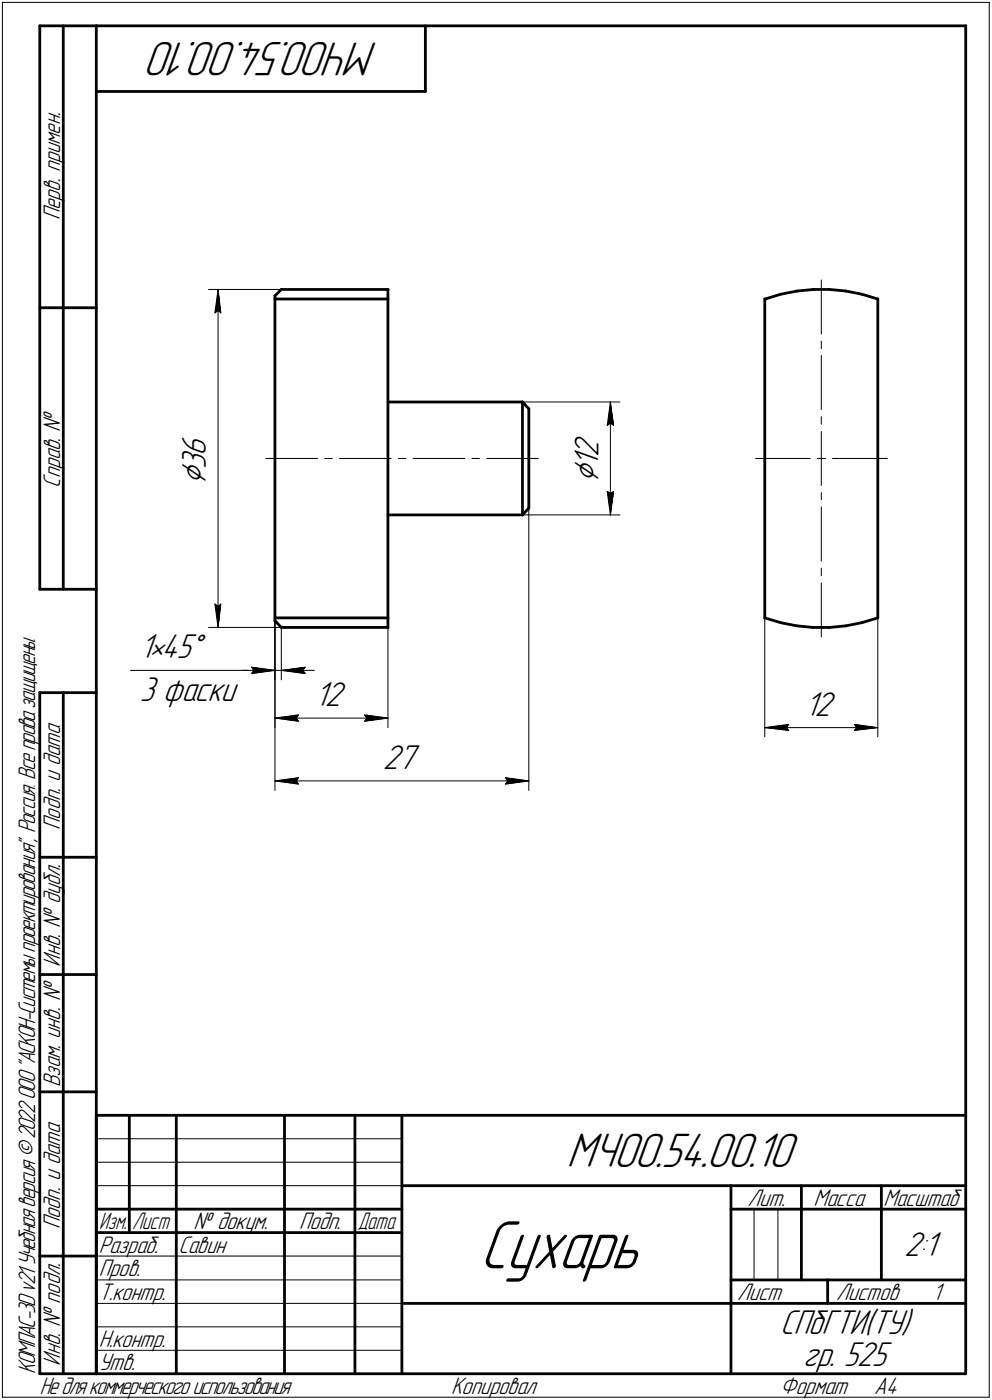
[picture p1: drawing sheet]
<svg xmlns="http://www.w3.org/2000/svg" width="211mm" height="298mm" viewBox="0 0 211 298" stroke-linecap="round" stroke-linejoin="round" font-family="sans-serif">
<g fill="none" stroke="#000" stroke-width=".59">
<path d="M8.5 5.5v120zM8.5 5.5h12zM13.5 5.5v120zM20.5 5.5v287zM20.5 5.5h185zM20.5 19.5h70zM90.5 5.5v14zM205.5 5.5v287zM8.5 65.5h12zM58.5 63v69.2zM58.5 63.7h24zM58.5 63l1.4-1.4z"/>
<path d="M59.9 61.6h22.6zM82.5 61.6v72zM162.7 63.7v67.9zM162.8 63.7h.1M162.8 63.7l3.3-1zM166.1 62.7l3.5-.7zM169.6 62l3.5-.4zM173.1 61.6h3.4zM176.5 61.6l3.5 .4zM180 62l3.4 .7zM183.4 62.7l3.4 1zM186.8 63.7v67.9z"/>
<path d="M82.5 85.6h28.7zM111.2 85.6l1.3 1.4zM111.2 85.6v24zM112.5 87v21.2zM82.5 109.6h28.7zM112.5 108.2l-1.3 1.4zM8.5 125.5h12zM58.5 131.6h24zM58.5 132.2l1.4 1.4zM59.9 133.6h22.6zM162.7 131.6l3.4 1zM166.1 132.6l3.4 .7z"/>
<path d="M169.5 133.3l3.5 .3zM173 133.6h3.5zM176.5 133.6l3.5-.3zM180 133.3l3.4-.7zM183.4 132.6l3.4-1zM8.5 147.5v145zM8.5 147.5h12zM13.5 147.5v145zM8.5 182.5h12zM8.5 207.5h12zM8.5 232.5h12zM20.5 237.5h185z"/>
<path d="M20.5 237.5v55zM27.5 237.5v25zM37.5 237.5v55zM60.5 237.5v55zM75.5 237.5v55zM85.5 237.5v55zM20.5 257.5h65zM85.5 252.5h120zM155.5 252.5v40zM155.5 257.5h15zM170.5 252.5v20zM170.5 257.5h35z"/>
<path d="M187.5 252.5v20zM8.5 267.5h12zM20.5 262.5h65zM85.5 277.5h70zM155.5 277.5h50zM155.5 272.5h50zM176.1 272.5v5zM8.5 292.5h12zM20.5 292.5h185z"/>
</g>
<g fill="none" stroke="#000" stroke-width=".21">
<path d="M.5 .5v297zM.5 .5h210zM210.5 .5v297zM174.8 59.6v11.5zM44.4 61.6h15.5zM45.7 66.6l.7-.5zM46.4 61.6l.6 5zM46.4 66.1l.6 .5zM46.4 61.6l-.7 5zM46.4 61.6v72zM174.8 72.6v1.7zM174.8 75.7v11.5z"/>
<path d="M56.6 97.6h11zM69.1 97.6h1.6zM72.2 97.6h11zM84.8 97.6h1.6zM87.9 97.6h11zM100.4 97.6h1.6zM103.5 97.6h11.1zM111.2 85.6h20.7zM129.2 90.6l.7-.5zM129.9 85.6l.7 5zM129.9 90.1l.7 .5zM129.9 85.6l-.7 5z"/>
<path d="M129.9 85.6v24zM160.8 97.6h11.6zM173.9 97.6h1.8zM174.8 88.7v1.6zM174.8 91.9v11.5zM177.1 97.6h11.7zM111.2 109.6h20.7zM112.5 108.2v60.1zM129.2 104.6l.7 5zM129.2 104.6l.7 .5zM129.9 105.1l.7-.5zM130.6 104.6l-.7 5z"/>
<path d="M174.8 104.9v1.5zM174.8 107.9v11.6zM44.4 133.6h15.5zM45.7 128.6l.7 5zM45.7 128.6l.7 .5zM46.4 129.1l.6-.5zM47 128.6l-.6 5zM58.5 131.6v23.3zM58.5 131.6v36.7zM58.5 132.2v12.6zM59.9 133.6v11.2zM82.5 131.6v23.3z"/>
<path d="M162.7 131.6v25.3zM174.8 121v1.6zM174.8 124.1v11.5zM186.8 131.6v25.3zM27.8 142.7h25.7zM51.6 142.7h6.9zM53.5 142.7h5zM53.5 142.1l5 .6zM53.5 142.1l.5 .6zM53.5 143.4l5-.7zM54 142.7l-.5 .7zM58.5 152.9l5-.7z"/>
<path d="M58.5 152.9l5 .7zM58.5 152.9h24zM58.5 142.7h1.4zM59.9 142.7l5 .7zM59.9 142.7l5-.6zM59.9 142.7h7zM63.1 152.9l.4 .7zM63.5 152.2l-.4 .7zM64.4 142.7l.5 .7zM64.9 142.1l-.5 .6zM77.6 153.6l4.9-.7zM77.6 152.2l.5 .7z"/>
<path d="M77.6 152.2l4.9 .7zM78.1 152.9l-.5 .7zM162.7 154.9l5.1-.6zM162.7 154.9l5.1 .6zM162.7 154.9h24.1zM167.3 154.9l.5 .6zM167.8 154.3l-.5 .6zM181.8 155.5l5-.6zM181.8 154.3l.5 .6zM181.8 154.3l5 .6zM182.3 154.9l-.5 .6zM58.5 166.3l5-.7z"/>
<path d="M58.5 166.3l5 .7zM58.5 166.3h54zM63.1 166.3l.4 .7zM63.5 165.6l-.4 .7zM107.5 167l5-.7zM107.5 165.6l.5 .7zM107.5 165.6l5 .7zM108 166.3l-.5 .7zM20.5 247.5h65zM20.5 252.5h65zM20.5 242.5h65zM160.4 257.5v15z"/>
<path d="M165.5 257.5v15zM20.5 267.5h65zM20.5 272.5h65zM20.5 277.5h65zM.5 297.5h210zM20.5 282.5h65zM20.5 287.5h65z"/>
</g>
<g fill="#fff" stroke="#fff" stroke-width=".21">
<path d="M121.7 92.4h7.2zM121.7 92.5h7.2zM121.7 92.5h7.2zM121.7 92.6h7.2zM121.7 92.7h7.2zM121.7 92.8h7.2zM121.7 92.9h7.2zM121.7 93h7.2zM121.7 93h7.2zM121.7 93.1h7.2zM121.7 93.2h7.2zM121.7 93.3h7.2zM121.7 93.4h7.2zM121.7 93.5h7.2zM121.7 93.6h7.2zM121.7 93.6h7.2zM121.7 93.7h7.2zM121.7 93.8h7.2zM121.7 93.9h7.2zM121.7 94h7.2zM121.7 94.1h7.2zM121.7 94.1h7.2zM121.7 94.2h7.2zM121.7 94.3h7.2zM121.7 94.4h7.2zM121.7 94.5h7.2zM121.7 94.6h7.2zM121.7 94.7h7.2zM121.7 94.7h7.2zM121.7 94.8h7.2zM121.7 94.9h7.2zM121.7 95h7.2zM121.7 95.1h7.2zM121.7 95.2h7.2zM121.7 95.2h7.2zM121.7 95.3h7.2zM121.7 95.4h7.2zM121.7 95.5h7.2zM121.7 95.6h7.2zM121.7 95.7h7.2zM121.7 95.8h7.2zM121.7 95.8h7.2zM121.7 95.9h7.2zM121.7 96h7.2zM121.7 96.1h7.2zM121.7 96.2h7.2zM121.7 96.3h7.2zM121.7 96.4h7.2zM121.7 96.4h7.2zM121.7 96.5h7.2zM121.7 96.6h7.2zM121.7 96.7h7.2zM121.7 96.8h7.2zM121.7 96.9h7.2zM121.7 96.9h7.2zM121.7 97h7.2zM121.7 97.1h7.2zM121.7 97.2h7.2zM121.7 97.3h7.2zM121.7 97.4h7.2zM121.7 97.5h7.2zM121.7 97.5h7.2zM121.7 97.6h7.2zM121.7 97.7h7.2zM121.7 97.8h7.2zM121.7 97.9h7.2zM121.7 98h7.2zM121.7 98h7.2zM121.7 98.1h7.2zM121.7 98.2h7.2zM121.7 98.3h7.2zM121.7 98.4h7.2zM121.7 98.5h7.2zM121.7 98.6h7.2zM121.7 98.6h7.2zM121.7 98.7h7.2zM121.7 98.8h7.2zM121.7 98.9h7.2zM121.7 99h7.2zM121.7 99.1h7.2zM121.7 99.1h7.2zM121.7 99.2h7.2zM121.7 99.3h7.2zM121.7 99.4h7.2zM121.7 99.5h7.2zM121.7 99.6h7.2zM121.7 99.7h7.2zM121.7 99.7h7.2zM121.7 99.8h7.2zM121.7 99.9h7.2zM121.7 100h7.2zM121.7 100.1h7.2zM121.7 100.2h7.2zM121.7 100.2h7.2zM121.7 100.3h7.2zM121.7 100.4h7.2zM121.7 100.5h7.2zM121.7 100.6h7.2zM121.7 100.7h7.2zM121.7 100.8h7.2zM121.7 100.8h7.2zM121.7 100.9h7.2zM121.7 101h7.2zM121.7 101.1h7.2zM121.7 101.2h7.2zM121.7 101.3h7.2zM121.7 101.3h7.2zM121.7 101.4h7.2zM121.7 101.5h7.2zM121.7 101.6h7.2zM121.7 101.7h7.2zM121.7 101.8h7.2zM121.7 101.9h7.2zM121.7 101.9h7.2zM121.7 102h7.2zM121.7 102.1h7.2zM121.7 102.2h7.2zM121.7 102.3h7.2zM121.7 102.4h7.2zM121.7 102.4h7.2zM121.7 102.5h7.2zM121.7 102.6h7.2zM121.7 102.7h7.2zM121.7 102.8h7.2z"/>
<path d="M129.8 85.9h.2zM129.8 85.9h.2zM129.7 86h.4zM129.7 86.1h.4zM129.6 86.2h.5zM129.6 86.3h.6zM129.6 86.4h.6zM129.5 86.4h.8zM129.5 86.5h.8zM129.5 86.6h.9zM129.5 86.7h.9zM129.4 86.8h1zM129.4 86.9h1.1zM129.4 87h1.1zM129.3 87h1.3zM129.3 87.1h1.3zM129.2 87.2h1.4zM129.2 87.3h1.4zM129.1 87.4h1.5zM129.1 87.5h1.6zM129.1 87.5h1.6zM129.1 87.6h1.6zM129.1 87.7h1.6zM129.1 87.8h1.6zM129.1 87.9h1.6zM129.1 88h1.6zM129.1 88.1h1.7zM129 88.1h1.8zM129 88.2h1.8zM129 88.3h1.8zM129 88.4h1.8zM129 88.5h1.8zM129 88.6h1.8zM129 88.6h1.9zM129 88.7h1.9zM129 88.8h1.9zM128.9 88.9h2zM128.9 89h2zM128.9 89.1h2zM128.9 89.2h2zM128.9 89.2h2zM128.9 89.3h2.1zM128.9 89.4h2.1zM128.9 89.5h2.1zM128.9 89.6h2.1zM128.9 89.7h2.1zM128.9 89.7h2.1zM128.9 89.8h2.1zM128.9 89.9h2.2zM128.9 90h2.2zM128.9 90.1h2.2zM128.9 90.2h2.2zM128.9 90.3h2.2zM128.9 90.3h2.2zM128.8 90.4h2.3zM128.8 90.5h2.3zM128.8 90.6h2.3zM128.8 90.7h2.3zM128.8 90.8h2.3zM128.8 90.8h2.3zM128.8 90.9h2.3zM128.8 91h2.3z"/>
<path d="M128.7 104.1h2.4zM128.8 104.2h2.3zM128.8 104.3h2.3zM128.8 104.4h2.3zM128.8 104.5h2.3zM128.8 104.6h2.3zM128.8 104.6h2.3zM128.8 104.7h2.3zM128.8 104.8h2.3zM128.9 104.9h2.2zM128.9 105h2.2zM128.9 105.1h2.2zM128.9 105.2h2.2zM128.9 105.2h2.2zM128.9 105.3h2.2zM128.9 105.4h2.1zM128.9 105.5h2.1zM128.9 105.6h2.1zM128.9 105.7h2.1zM128.9 105.7h2.1zM128.9 105.8h2.1zM128.9 105.9h2.1zM128.9 106h2zM128.9 106.1h2zM128.9 106.2h2zM128.9 106.3h2zM128.9 106.3h2zM129 106.4h1.9zM129 106.5h1.9zM129 106.6h1.9zM129 106.7h1.8zM129 106.8h1.8zM129 106.8h1.8zM129 106.9h1.8zM129 107h1.8zM129 107.1h1.8zM129.1 107.2h1.7zM129.1 107.3h1.6zM129.1 107.4h1.6zM129.1 107.4h1.6zM129.1 107.5h1.6zM129.1 107.6h1.6zM129.1 107.7h1.6zM129.1 107.8h1.6zM129.1 107.9h1.5zM129.2 107.9h1.4zM129.2 108h1.4zM129.3 108.1h1.3zM129.3 108.2h1.3zM129.4 108.3h1.1zM129.4 108.4h1.1zM129.4 108.5h1zM129.5 108.5h.9zM129.5 108.6h.9zM129.5 108.7h.8zM129.5 108.8h.8zM129.6 108.9h.6zM129.6 109h.6zM129.6 109.1h.5zM129.7 109.1h.4zM129.7 109.2h.4zM129.8 109.3h.2zM129.8 109.4h.2z"/>
<path d="M67 144.8h7.1zM67 144.9h7.1zM67 144.9h7.1zM67 145h7.1zM67 145.1h7.1zM67 145.2h7.1zM67 145.3h7.1zM67 145.4h7.1zM67 145.5h7.1zM67 145.5h7.1zM67 145.6h7.1zM67 145.7h7.1zM67 145.8h7.1zM67 145.9h7.1zM67 146h7.1zM67 146h7.1zM67 146.1h7.1zM67 146.2h7.1zM67 146.3h7.1zM67 146.4h7.1zM67 146.5h7.1zM67 146.6h7.1zM67 146.6h7.1zM67 146.7h7.1zM67 146.8h7.1zM67 146.9h7.1zM67 147h7.1zM67 147.1h7.1zM67 147.2h7.1zM67 147.2h7.1zM67 147.3h7.1zM67 147.4h7.1zM67 147.5h7.1zM67 147.6h7.1zM67 147.7h7.1zM67 147.7h7.1zM67 147.8h7.1zM67 147.9h7.1zM67 148h7.1zM67 148.1h7.1zM67 148.2h7.1zM67 148.3h7.1zM67 148.3h7.1zM67 148.4h7.1zM67 148.5h7.1zM67 148.6h7.1zM67 148.7h7.1zM67 148.8h7.1zM67 148.8h7.1zM67 148.9h7.1zM67 149h7.1zM67 149.1h7.1zM67 149.2h7.1zM67 149.3h7.1zM67 149.4h7.1zM67 149.4h7.1zM67 149.5h7.1zM67 149.6h7.1zM67 149.7h7.1zM67 149.8h7.1zM67 149.9h7.1zM67 149.9h7.1zM67 150h7.1zM67 150.1h7.1zM67 150.2h7.1zM67 150.3h7.1zM67 150.4h7.1zM67 150.5h7.1zM67 150.5h7.1zM67 150.6h7.1zM67 150.7h7.1zM67 150.8h7.1zM67 150.9h7.1zM67 151h7.1zM67 151h7.1zM67 151.1h7.1zM67 151.2h7.1zM67 151.3h7.1zM67 151.4h7.1zM67 151.5h7.1zM67 151.6h7.1zM67 151.6h7.1zM67 151.7h7.1zM67 151.8h7.1z"/>
<path d="M63.4 151.7h.6zM62.8 151.8h1.2zM62.1 151.9h1.9zM61.6 152h2.4zM61 152.1h3zM60.3 152.1h3.7zM60.1 152.2h3.9zM59.9 152.3h4.1zM59.7 152.4h4.3zM59.5 152.5h4.5zM59.4 152.6h4.6zM59.1 152.7h4.9zM58.9 152.7h5.1zM58.8 152.8h5.2zM58.5 152.9h5.5zM58.8 153h5.2zM58.9 153.1h5.1zM59.1 153.2h4.9zM59.4 153.2h4.6zM59.5 153.3h4.5zM59.7 153.4h4.3zM59.9 153.5h4.1zM60.1 153.6h3.9zM60.3 153.7h3.7zM61 153.8h3zM61.8 153.8h2.2zM62.6 153.9h1.4zM63.3 154h.7z"/>
<path d="M77 151.7h.7zM77 151.8h1.3zM77 151.9h1.9zM77 152h2.6zM77 152.1h3.2zM77 152.1h3.8zM77 152.2h4zM77 152.3h4.2zM77 152.4h4.4zM77 152.5h4.6zM77 152.6h4.8zM77 152.7h5zM77 152.7h5.2zM77 152.8h5.4zM77 152.9h5.5zM77 153h5.4zM77 153.1h5.2zM77 153.2h5zM77 153.2h4.8zM77 153.3h4.6zM77 153.4h4.4zM77 153.5h4.2zM77 153.6h4zM77 153.7h3.8zM77 153.8h3.1zM77 153.8h2.3zM77 153.9h1.6zM77 154h.8z"/>
<path d="M81.4 158.2h8.3zM81.4 158.2h8.3zM81.4 158.3h8.3zM81.4 158.4h8.3zM81.4 158.5h8.3zM81.4 158.6h8.3zM81.4 158.7h8.3zM81.4 158.7h8.3zM81.4 158.8h8.3zM81.4 158.9h8.3zM81.4 159h8.3zM81.4 159.1h8.3zM81.4 159.2h8.3zM81.4 159.3h8.3zM81.4 159.3h8.3zM81.4 159.4h8.3zM81.4 159.5h8.3zM81.4 159.6h8.3zM81.4 159.7h8.3zM81.4 159.8h8.3zM81.4 159.9h8.3zM81.4 159.9h8.3zM81.4 160h8.3zM81.4 160.1h8.3zM81.4 160.2h8.3zM81.4 160.3h8.3zM81.4 160.4h8.3zM81.4 160.4h8.3zM81.4 160.5h8.3zM81.4 160.6h8.3zM81.4 160.7h8.3zM81.4 160.8h8.3zM81.4 160.9h8.3zM81.4 161h8.3zM81.4 161h8.3zM81.4 161.1h8.3zM81.4 161.2h8.3zM81.4 161.3h8.3zM81.4 161.4h8.3zM81.4 161.5h8.3zM81.4 161.5h8.3zM81.4 161.6h8.3zM81.4 161.7h8.3zM81.4 161.8h8.3zM81.4 161.9h8.3zM81.4 162h8.3zM81.4 162.1h8.3zM81.4 162.1h8.3zM81.4 162.2h8.3zM81.4 162.3h8.3zM81.4 162.4h8.3zM81.4 162.5h8.3zM81.4 162.6h8.3zM81.4 162.6h8.3zM81.4 162.7h8.3zM81.4 162.8h8.3zM81.4 162.9h8.3zM81.4 163h8.3zM81.4 163.1h8.3zM81.4 163.2h8.3zM81.4 163.2h8.3zM81.4 163.3h8.3zM81.4 163.4h8.3zM81.4 163.5h8.3zM81.4 163.6h8.3zM81.4 163.7h8.3zM81.4 163.7h8.3zM81.4 163.8h8.3zM81.4 163.9h8.3zM81.4 164h8.3zM81.4 164.1h8.3zM81.4 164.2h8.3zM81.4 164.3h8.3zM81.4 164.3h8.3zM81.4 164.4h8.3zM81.4 164.5h8.3zM81.4 164.6h8.3zM81.4 164.7h8.3zM81.4 164.8h8.3zM81.4 164.8h8.3zM81.4 164.9h8.3zM81.4 165h8.3zM81.4 165.1h8.3zM81.4 165.2h8.3z"/>
<path d="M63.4 165.1h.6zM62.8 165.2h1.2zM62.1 165.3h1.9zM61.6 165.4h2.4zM61 165.4h3zM60.3 165.5h3.7zM60.1 165.6h3.9zM59.9 165.7h4.1zM59.7 165.8h4.3zM59.5 165.9h4.5zM59.4 165.9h4.6zM59.1 166h4.9zM58.9 166.1h5.1zM58.8 166.2h5.2zM58.5 166.3h5.5zM58.8 166.4h5.2zM58.9 166.5h5.1zM59.1 166.5h4.9zM59.4 166.6h4.6zM59.5 166.7h4.5zM59.7 166.8h4.3zM59.9 166.9h4.1zM60.1 167h3.9zM60.3 167h3.7zM61 167.1h3zM61.8 167.2h2.2zM62.6 167.3h1.4zM63.3 167.4h.7z"/>
<path d="M107 165.1h.7zM107 165.2h1.3zM107 165.3h1.9zM107 165.4h2.6zM107 165.4h3.2zM107 165.5h3.7zM107 165.6h4zM107 165.7h4.2zM107 165.8h4.3zM107 165.9h4.6zM107 165.9h4.8zM107 166h4.9zM107 166.1h5.2zM107 166.2h5.4zM107 166.3h5.5zM107 166.4h5.4zM107 166.5h5.2zM107 166.5h4.9zM107 166.6h4.8zM107 166.7h4.6zM107 166.8h4.3zM107 166.9h4.2zM107 167h4zM107 167h3.7zM107 167.1h3.1zM107 167.2h2.3zM107 167.3h1.5zM107 167.4h.8z"/>
<path d="M38.1 92h7.3zM38.1 92.1h7.3zM38.1 92.2h7.3zM38.1 92.3h7.3zM38.1 92.4h7.3zM38.1 92.5h7.3zM38.1 92.5h7.3zM38.1 92.6h7.3zM38.1 92.7h7.3zM38.1 92.8h7.3zM38.1 92.9h7.3zM38.1 93h7.3zM38.1 93h7.3zM38.1 93.1h7.3zM38.1 93.2h7.3zM38.1 93.3h7.3zM38.1 93.4h7.3zM38.1 93.5h7.3zM38.1 93.6h7.3zM38.1 93.6h7.3zM38.1 93.7h7.3zM38.1 93.8h7.3zM38.1 93.9h7.3zM38.1 94h7.3zM38.1 94.1h7.3zM38.1 94.1h7.3zM38.1 94.2h7.3zM38.1 94.3h7.3zM38.1 94.4h7.3zM38.1 94.5h7.3zM38.1 94.6h7.3zM38.1 94.7h7.3zM38.1 94.7h7.3zM38.1 94.8h7.3zM38.1 94.9h7.3zM38.1 95h7.3zM38.1 95.1h7.3zM38.1 95.2h7.3zM38.1 95.2h7.3zM38.1 95.3h7.3zM38.1 95.4h7.3zM38.1 95.5h7.3zM38.1 95.6h7.3zM38.1 95.7h7.3zM38.1 95.8h7.3zM38.1 95.8h7.3zM38.1 95.9h7.3zM38.1 96h7.3zM38.1 96.1h7.3zM38.1 96.2h7.3zM38.1 96.3h7.3zM38.1 96.4h7.3zM38.1 96.4h7.3zM38.1 96.5h7.3zM38.1 96.6h7.3zM38.1 96.7h7.3zM38.1 96.8h7.3zM38.1 96.9h7.3zM38.1 96.9h7.3zM38.1 97h7.3zM38.1 97.1h7.3zM38.1 97.2h7.3zM38.1 97.3h7.3zM38.1 97.4h7.3zM38.1 97.5h7.3zM38.1 97.5h7.3zM38.1 97.6h7.3zM38.1 97.7h7.3zM38.1 97.8h7.3zM38.1 97.9h7.3zM38.1 98h7.3zM38.1 98h7.3zM38.1 98.1h7.3zM38.1 98.2h7.3zM38.1 98.3h7.3zM38.1 98.4h7.3zM38.1 98.5h7.3zM38.1 98.6h7.3zM38.1 98.6h7.3zM38.1 98.7h7.3zM38.1 98.8h7.3zM38.1 98.9h7.3zM38.1 99h7.3zM38.1 99.1h7.3zM38.1 99.1h7.3zM38.1 99.2h7.3zM38.1 99.3h7.3zM38.1 99.4h7.3zM38.1 99.5h7.3zM38.1 99.6h7.3zM38.1 99.7h7.3zM38.1 99.7h7.3zM38.1 99.8h7.3zM38.1 99.9h7.3zM38.1 100h7.3zM38.1 100.1h7.3zM38.1 100.2h7.3zM38.1 100.2h7.3zM38.1 100.3h7.3zM38.1 100.4h7.3zM38.1 100.5h7.3zM38.1 100.6h7.3zM38.1 100.7h7.3zM38.1 100.8h7.3zM38.1 100.8h7.3zM38.1 100.9h7.3zM38.1 101h7.3zM38.1 101.1h7.3zM38.1 101.2h7.3zM38.1 101.3h7.3zM38.1 101.3h7.3zM38.1 101.4h7.3zM38.1 101.5h7.3zM38.1 101.6h7.3zM38.1 101.7h7.3zM38.1 101.8h7.3zM38.1 101.9h7.3zM38.1 101.9h7.3zM38.1 102h7.3zM38.1 102.1h7.3zM38.1 102.2h7.3zM38.1 102.3h7.3zM38.1 102.4h7.3zM38.1 102.4h7.3zM38.1 102.5h7.3zM38.1 102.6h7.3zM38.1 102.7h7.3zM38.1 102.8h7.3zM38.1 102.9h7.3zM38.1 103h7.3zM38.1 103h7.3zM38.1 103.1h7.3z"/>
<path d="M45.1 128.1h2.5zM45.2 128.2h2.4zM45.2 128.3h2.4zM45.2 128.4h2.4zM45.2 128.4h2.4zM45.2 128.5h2.4zM45.2 128.6h2.4zM45.2 128.7h2.4zM45.3 128.8h2.2zM45.3 128.9h2.2zM45.3 128.9h2.2zM45.3 129h2.2zM45.3 129.1h2.2zM45.3 129.2h2.2zM45.3 129.3h2.2zM45.4 129.4h2zM45.4 129.5h2zM45.4 129.5h2zM45.4 129.6h2zM45.4 129.7h2zM45.4 129.8h2zM45.4 129.9h2zM45.4 130h1.9zM45.5 130h1.8zM45.5 130.1h1.8zM45.5 130.2h1.8zM45.5 130.3h1.8zM45.5 130.4h1.8zM45.5 130.5h1.8zM45.5 130.6h1.8zM45.6 130.6h1.6zM45.6 130.7h1.6zM45.6 130.8h1.6zM45.6 130.9h1.6zM45.6 131h1.6zM45.6 131.1h1.6zM45.6 131.1h1.6zM45.6 131.2h1.6zM45.6 131.3h1.6zM45.6 131.4h1.6zM45.6 131.5h1.6zM45.6 131.6h1.6zM45.6 131.7h1.6zM45.6 131.7h1.6zM45.6 131.8h1.5zM45.7 131.9h1.4zM45.7 132h1.4zM45.8 132.1h1.2zM45.8 132.2h1.2zM45.9 132.2h1.1zM45.9 132.3h1zM45.9 132.4h1zM46 132.5h.8zM46 132.6h.8zM46.1 132.7h.7zM46.1 132.8h.6zM46.1 132.8h.6zM46.1 132.9h.6zM46.1 133h.6zM46.2 133.1h.5zM46.2 133.2h.4zM46.3 133.3h.3zM46.3 133.3h.3z"/>
<path d="M46.3 61.9h.3zM46.3 62h.3zM46.2 62.1h.4zM46.2 62.1h.5zM46.1 62.2h.6zM46.1 62.3h.6zM46.1 62.4h.6zM46.1 62.5h.6zM46.1 62.6h.7zM46 62.7h.8zM46 62.7h.8zM45.9 62.8h1zM45.9 62.9h1zM45.9 63h1.1zM45.8 63.1h1.2zM45.8 63.2h1.2zM45.7 63.2h1.4zM45.7 63.3h1.4zM45.6 63.4h1.5zM45.6 63.5h1.6zM45.6 63.6h1.6zM45.6 63.7h1.6zM45.6 63.8h1.6zM45.6 63.8h1.6zM45.6 63.9h1.6zM45.6 64h1.6zM45.6 64.1h1.6zM45.6 64.2h1.6zM45.6 64.3h1.6zM45.6 64.3h1.6zM45.6 64.4h1.6zM45.6 64.5h1.6zM45.6 64.6h1.6zM45.5 64.7h1.8zM45.5 64.8h1.8zM45.5 64.9h1.8zM45.5 64.9h1.8zM45.5 65h1.8zM45.5 65.1h1.8zM45.5 65.2h1.8zM45.4 65.3h1.9zM45.4 65.4h2zM45.4 65.4h2zM45.4 65.5h2zM45.4 65.6h2zM45.4 65.7h2zM45.4 65.8h2zM45.4 65.9h2zM45.3 66h2.2zM45.3 66h2.2zM45.3 66.1h2.2zM45.3 66.2h2.2zM45.3 66.3h2.2zM45.3 66.4h2.2zM45.3 66.5h2.2zM45.2 66.5h2.4zM45.2 66.6h2.4zM45.2 66.7h2.4zM45.2 66.8h2.4zM45.2 66.9h2.4zM45.2 67h2.4zM45.2 67.1h2.4z"/>
<path d="M29.7 134.5h14.6zM29.7 134.6h14.6zM29.7 134.7h14.6zM29.7 134.8h14.6zM29.7 134.9h14.6zM29.7 135h14.6zM29.7 135h14.6zM29.7 135.1h14.6zM29.7 135.2h14.6zM29.7 135.3h14.6zM29.7 135.4h14.6zM29.7 135.5h14.6zM29.7 135.6h14.6zM29.7 135.6h14.6zM29.7 135.7h14.6zM29.7 135.8h14.6zM29.7 135.9h14.6zM29.7 136h14.6zM29.7 136.1h14.6zM29.7 136.1h14.6zM29.7 136.2h14.6zM29.7 136.3h14.6zM29.7 136.4h14.6zM29.7 136.5h14.6zM29.7 136.6h14.6zM29.7 136.7h14.6zM29.7 136.7h14.6zM29.7 136.8h14.6zM29.7 136.9h14.6zM29.7 137h14.6zM29.7 137.1h14.6zM29.7 137.2h14.6zM29.7 137.2h14.6zM29.7 137.3h14.6zM29.7 137.4h14.6zM29.7 137.5h14.6zM29.7 137.6h14.6zM29.7 137.7h14.6zM29.7 137.8h14.6zM29.7 137.8h14.6zM29.7 137.9h14.6zM29.7 138h14.6zM29.7 138.1h14.6zM29.7 138.2h14.6zM29.7 138.3h14.6zM29.7 138.3h14.6zM29.7 138.4h14.6zM29.7 138.5h14.6zM29.7 138.6h14.6zM29.7 138.7h14.6zM29.7 138.8h14.6zM29.7 138.9h14.6zM29.7 138.9h14.6zM29.7 139h14.6zM29.7 139.1h14.6zM29.7 139.2h14.6zM29.7 139.3h14.6zM29.7 139.4h14.6zM29.7 139.4h14.6zM29.7 139.5h14.6zM29.7 139.6h14.6zM29.7 139.7h14.6zM29.7 139.8h14.6zM29.7 139.9h14.6zM29.7 140h14.6zM29.7 140h14.6zM29.7 140.1h14.6zM29.7 140.2h14.6zM29.7 140.3h14.6zM29.7 140.4h14.6zM29.7 140.5h14.6zM29.7 140.5h14.6zM29.7 140.6h14.6zM29.7 140.7h14.6zM29.7 140.8h14.6zM29.7 140.9h14.6zM29.7 141h14.6zM29.7 141.1h14.6zM29.7 141.1h14.6zM29.7 141.2h14.6zM29.7 141.3h14.6zM29.7 141.4h14.6zM29.7 141.5h14.6zM29.7 141.6h14.6zM29.7 141.6h14.6z"/>
<path d="M29.7 143.8h21.9zM29.7 143.8h21.9zM29.7 143.9h21.9zM29.7 144h21.9zM29.7 144.1h21.9zM29.7 144.2h21.9zM29.7 144.3h21.9zM29.7 144.4h21.9zM29.7 144.4h21.9zM29.7 144.5h21.9zM29.7 144.6h21.9zM29.7 144.7h21.9zM29.7 144.8h21.9zM29.7 144.9h21.9zM29.7 144.9h21.9zM29.7 145h21.9zM29.7 145.1h21.9zM29.7 145.2h21.9zM29.7 145.3h21.9zM29.7 145.4h21.9zM29.7 145.5h21.9zM29.7 145.5h21.9zM29.7 145.6h21.9zM29.7 145.7h21.9zM29.7 145.8h21.9zM29.7 145.9h21.9zM29.7 146h21.9zM29.7 146h21.9zM29.7 146.1h21.9zM29.7 146.2h21.9zM29.7 146.3h21.9zM29.7 146.4h21.9zM29.7 146.5h21.9zM29.7 146.6h21.9zM29.7 146.6h21.9zM29.7 146.7h21.9zM29.7 146.8h21.9zM29.7 146.9h21.9zM29.7 147h21.9zM29.7 147.1h21.9zM29.7 147.2h21.9zM29.7 147.2h21.9zM29.7 147.3h21.9zM29.7 147.4h21.9zM29.7 147.5h21.9zM29.7 147.6h21.9zM29.7 147.7h21.9zM29.7 147.7h21.9zM29.7 147.8h21.9zM29.7 147.9h21.9zM29.7 148h21.9zM29.7 148.1h21.9zM29.7 148.2h21.9zM29.7 148.3h21.9zM29.7 148.3h21.9zM29.7 148.4h21.9zM29.7 148.5h21.9zM29.7 148.6h21.9zM29.7 148.7h21.9zM29.7 148.8h21.9zM29.7 148.8h21.9zM29.7 148.9h21.9zM29.7 149h21.9zM29.7 149.1h21.9zM29.7 149.2h21.9zM29.7 149.3h21.9zM29.7 149.4h21.9zM29.7 149.4h21.9zM29.7 149.5h21.9zM29.7 149.6h21.9zM29.7 149.7h21.9zM29.7 149.8h21.9zM29.7 149.9h21.9zM29.7 149.9h21.9zM29.7 150h21.9zM29.7 150.1h21.9zM29.7 150.2h21.9zM29.7 150.3h21.9zM29.7 150.4h21.9zM29.7 150.5h21.9zM29.7 150.5h21.9zM29.7 150.6h21.9zM29.7 150.7h21.9zM29.7 150.8h21.9z"/>
<path d="M53 141.6h.8zM53 141.7h1.5zM53 141.8h2.3zM53 141.9h3zM53 142h3.7zM53 142.1h4zM53 142.2h4.1zM53 142.2h4.3zM53 142.3h4.6zM53 142.4h4.7zM53 142.5h4.9zM53 142.6h5.2zM53 142.7h5.3zM53 142.7h5.5zM53 142.8h5.3zM53 142.9h5.2zM53 143h4.9zM53 143.1h4.7zM53 143.2h4.6zM53 143.3h4.3zM53 143.3h4.1zM53 143.4h4zM53 143.5h3.7zM53 143.6h3.1zM53 143.7h2.5zM53 143.8h1.9zM53 143.8h1.3zM53 143.9h.7z"/>
<path d="M64.7 141.6h.7zM63.9 141.7h1.5zM63.2 141.8h2.2zM62.5 141.9h2.9zM61.7 142h3.7zM61.6 142.1h3.8zM61.4 142.2h4zM61.1 142.2h4.3zM61 142.3h4.4zM60.7 142.4h4.7zM60.5 142.5h4.9zM60.3 142.6h5.1zM60.1 142.7h5.3zM59.9 142.7h5.5zM60.1 142.8h5.3zM60.3 142.9h5.1zM60.5 143h4.9zM60.7 143.1h4.7zM61 143.2h4.4zM61.1 143.3h4.3zM61.4 143.3h4zM61.6 143.4h3.8zM61.7 143.5h3.7zM62.4 143.6h3zM63 143.7h2.4zM63.6 143.8h1.8zM64.2 143.8h1.2zM64.8 143.9h.6z"/>
<path d="M171.2 146.8h7.1zM171.2 146.9h7.1zM171.2 147h7.1zM171.2 147.1h7.1zM171.2 147.2h7.1zM171.2 147.2h7.1zM171.2 147.3h7.1zM171.2 147.4h7.1zM171.2 147.5h7.1zM171.2 147.6h7.1zM171.2 147.7h7.1zM171.2 147.7h7.1zM171.2 147.8h7.1zM171.2 147.9h7.1zM171.2 148h7.1zM171.2 148.1h7.1zM171.2 148.2h7.1zM171.2 148.3h7.1zM171.2 148.3h7.1zM171.2 148.4h7.1zM171.2 148.5h7.1zM171.2 148.6h7.1zM171.2 148.7h7.1zM171.2 148.8h7.1zM171.2 148.8h7.1zM171.2 148.9h7.1zM171.2 149h7.1zM171.2 149.1h7.1zM171.2 149.2h7.1zM171.2 149.3h7.1zM171.2 149.4h7.1zM171.2 149.4h7.1zM171.2 149.5h7.1zM171.2 149.6h7.1zM171.2 149.7h7.1zM171.2 149.8h7.1zM171.2 149.9h7.1zM171.2 149.9h7.1zM171.2 150h7.1zM171.2 150.1h7.1zM171.2 150.2h7.1zM171.2 150.3h7.1zM171.2 150.4h7.1zM171.2 150.5h7.1zM171.2 150.5h7.1zM171.2 150.6h7.1zM171.2 150.7h7.1zM171.2 150.8h7.1zM171.2 150.9h7.1zM171.2 151h7.1zM171.2 151h7.1zM171.2 151.1h7.1zM171.2 151.2h7.1zM171.2 151.3h7.1zM171.2 151.4h7.1zM171.2 151.5h7.1zM171.2 151.6h7.1zM171.2 151.6h7.1zM171.2 151.7h7.1zM171.2 151.8h7.1zM171.2 151.9h7.1zM171.2 152h7.1zM171.2 152.1h7.1zM171.2 152.1h7.1zM171.2 152.2h7.1zM171.2 152.3h7.1zM171.2 152.4h7.1zM171.2 152.5h7.1zM171.2 152.6h7.1zM171.2 152.7h7.1zM171.2 152.7h7.1zM171.2 152.8h7.1zM171.2 152.9h7.1zM171.2 153h7.1zM171.2 153.1h7.1zM171.2 153.2h7.1zM171.2 153.2h7.1zM171.2 153.3h7.1zM171.2 153.4h7.1zM171.2 153.5h7.1zM171.2 153.6h7.1zM171.2 153.7h7.1zM171.2 153.8h7.1zM171.2 153.8h7.1z"/>
<path d="M181.3 153.8h.6zM181.3 153.8h1.2zM181.3 153.9h1.8zM181.3 154h2.5zM181.3 154.1h3.1zM181.3 154.2h3.7zM181.3 154.3h4zM181.3 154.3h4.1zM181.3 154.4h4.3zM181.3 154.5h4.5zM181.3 154.6h4.7zM181.3 154.7h4.9zM181.3 154.8h5.1zM181.3 154.9h5.3zM181.3 154.9h5.5zM181.3 155h5.3zM181.3 155.1h5.1zM181.3 155.2h4.9zM181.3 155.3h4.6zM181.3 155.4h4.4zM181.3 155.4h4.2zM181.3 155.5h4zM181.3 155.6h3.7zM181.3 155.7h3.1zM181.3 155.8h2.5zM181.3 155.9h1.8zM181.3 156h1.2zM181.3 156h.6z"/>
<path d="M167.6 153.8h.6zM167 153.8h1.2zM166.5 153.9h1.7zM165.9 154h2.3zM165.3 154.1h2.9zM164.6 154.2h3.6zM164.4 154.3h3.8zM164.3 154.3h3.9zM164 154.4h4.2zM163.8 154.5h4.4zM163.6 154.6h4.6zM163.4 154.7h4.8zM163.2 154.8h5zM163 154.9h5.2zM162.7 154.9h5.5zM163 155h5.2zM163.2 155.1h5zM163.5 155.2h4.7zM163.7 155.3h4.5zM163.9 155.4h4.3zM164.2 155.4h4zM164.4 155.5h3.8zM164.6 155.6h3.6zM165.3 155.7h2.9zM165.9 155.8h2.3zM166.5 155.9h1.7zM167 156h1.2zM167.6 156h.6z"/>
</g>
<g fill="#000" stroke="#000" stroke-width=".21">
<path d="M46.2 62.9h.2zM46.2 63h.2zM46.2 63.1h.2zM46.2 63.2h.2zM46.2 63.2h.2zM46.2 63.3h.2zM46.2 63.4h.2zM46.2 63.5h.2zM46.1 63.6h.3zM46.1 63.7h.3zM46.1 63.8h.3zM46.1 63.8h.3zM46.1 63.9h.3zM46.1 64h.3zM46.1 64.1h.3zM46.1 64.2h.3zM46.1 64.3h.3zM46.1 64.3h.3zM46.1 64.4h.3zM46.1 64.5h.3zM46.1 64.6h.3zM46.1 64.7h.3zM46 64.8h.4zM46 64.9h.4zM46 64.9h.4zM46 65h.4zM46 65.1h.4zM46 65.2h.4zM46 65.3h.4zM46 65.4h.4zM45.9 65.4h.5zM45.9 65.5h.5zM45.9 65.6h.5zM45.9 65.7h.5zM45.9 65.8h.5zM45.9 65.9h.5zM45.9 66h.5zM45.8 66h.6zM45.8 66.1h.6zM45.8 66.2h.5zM45.8 66.3h.4zM45.8 66.4h.3zM45.8 66.5h.2z"/>
<path d="M46.4 62.4h.2zM46.4 62.5h.2zM46.4 62.6h.2zM46.4 62.7h.2zM46.4 62.7h.2zM46.4 62.8h.2zM46.4 62.9h.2zM46.4 63h.2zM46.4 63.1h.3zM46.4 63.2h.3zM46.4 63.2h.3zM46.4 63.3h.3zM46.4 63.4h.3zM46.4 63.5h.3zM46.4 63.6h.3zM46.4 63.7h.3zM46.4 63.8h.3zM46.4 63.8h.3zM46.4 63.9h.3zM46.4 64h.3zM46.4 64.1h.3zM46.4 64.2h.3zM46.4 64.3h.3zM46.4 64.3h.3zM46.4 64.4h.3zM46.4 64.5h.4zM46.4 64.6h.4zM46.4 64.7h.4zM46.4 64.8h.4zM46.4 64.9h.4zM46.4 64.9h.4zM46.4 65h.4zM46.4 65.1h.4zM46.4 65.2h.4zM46.4 65.3h.5zM46.4 65.4h.5zM46.4 65.4h.5zM46.4 65.5h.5zM46.4 65.6h.5zM46.4 65.7h.5zM46.4 65.8h.5zM46.4 65.9h.5zM46.4 66h.6zM46.4 66h.6zM46.4 66.1h.6zM46.6 66.2h.4zM46.7 66.3h.3zM46.7 66.4h.3zM46.8 66.5h.2z"/>
<path d="M129.7 86.9h.2zM129.7 87h.2zM129.7 87h.2zM129.7 87.1h.2zM129.7 87.2h.2zM129.7 87.3h.2zM129.7 87.4h.2zM129.7 87.5h.2zM129.6 87.5h.3zM129.6 87.6h.3zM129.6 87.7h.3zM129.6 87.8h.3zM129.6 87.9h.3zM129.6 88h.3zM129.6 88.1h.3zM129.5 88.1h.4zM129.5 88.2h.4zM129.5 88.3h.4zM129.5 88.4h.4zM129.5 88.5h.4zM129.5 88.6h.4zM129.5 88.6h.4zM129.5 88.7h.4zM129.5 88.8h.4zM129.5 88.9h.4zM129.5 89h.4zM129.5 89.1h.4zM129.5 89.2h.4zM129.5 89.2h.4zM129.5 89.3h.4zM129.4 89.4h.5zM129.4 89.5h.5zM129.4 89.6h.5zM129.4 89.7h.5zM129.4 89.7h.5zM129.4 89.8h.5zM129.4 89.9h.5zM129.3 90h.6zM129.3 90.1h.6zM129.3 90.2h.5zM129.3 90.3h.4zM129.3 90.3h.2zM129.3 90.4h.2z"/>
<path d="M129.9 86.3h.1zM129.9 86.4h.1zM129.9 86.4h.1zM129.9 86.5h.1zM129.9 86.6h.1zM129.9 86.7h.1zM129.9 86.8h.1zM129.9 86.9h.2zM129.9 87h.2zM129.9 87h.2zM129.9 87.1h.2zM129.9 87.2h.2zM129.9 87.3h.2zM129.9 87.4h.2zM129.9 87.5h.2zM129.9 87.5h.3zM129.9 87.6h.3zM129.9 87.7h.3zM129.9 87.8h.3zM129.9 87.9h.3zM129.9 88h.3zM129.9 88.1h.3zM129.9 88.1h.4zM129.9 88.2h.4zM129.9 88.3h.4zM129.9 88.4h.4zM129.9 88.5h.4zM129.9 88.6h.4zM129.9 88.6h.4zM129.9 88.7h.5zM129.9 88.8h.5zM129.9 88.9h.5zM129.9 89h.5zM129.9 89.1h.5zM129.9 89.2h.5zM129.9 89.2h.5zM129.9 89.3h.5zM129.9 89.4h.6zM129.9 89.5h.6zM129.9 89.6h.6zM129.9 89.7h.6zM129.9 89.7h.6zM129.9 89.8h.6zM129.9 89.9h.6zM129.9 90h.7zM129.9 90.1h.7zM130 90.2h.6zM130.1 90.3h.5zM130.2 90.3h.4zM130.4 90.4h.2z"/>
<path d="M129.3 104.8h.2zM129.3 104.9h.3zM129.3 105h.5zM129.3 105.1h.6zM129.3 105.2h.6zM129.3 105.2h.6zM129.4 105.3h.5zM129.4 105.4h.5zM129.4 105.5h.5zM129.4 105.6h.5zM129.4 105.7h.5zM129.4 105.7h.5zM129.4 105.8h.5zM129.5 105.9h.4zM129.5 106h.4zM129.5 106.1h.4zM129.5 106.2h.4zM129.5 106.3h.4zM129.5 106.3h.4zM129.5 106.4h.4zM129.5 106.5h.4zM129.5 106.6h.4zM129.5 106.7h.4zM129.5 106.8h.4zM129.5 106.8h.4zM129.5 106.9h.4zM129.5 107h.4zM129.5 107.1h.4zM129.6 107.2h.3zM129.6 107.3h.3zM129.6 107.4h.3zM129.6 107.4h.3zM129.6 107.5h.3zM129.6 107.6h.3zM129.6 107.7h.3zM129.7 107.8h.2zM129.7 107.9h.2zM129.7 107.9h.2zM129.7 108h.2zM129.7 108.1h.2zM129.7 108.2h.2zM129.7 108.3h.2zM129.7 108.4h.2z"/>
<path d="M130.3 104.8h.3zM130.2 104.9h.4zM130 105h.6zM129.9 105.1h.7zM129.9 105.2h.7zM129.9 105.2h.7zM129.9 105.3h.6zM129.9 105.4h.6zM129.9 105.5h.6zM129.9 105.6h.6zM129.9 105.7h.6zM129.9 105.7h.6zM129.9 105.8h.6zM129.9 105.9h.5zM129.9 106h.5zM129.9 106.1h.5zM129.9 106.2h.5zM129.9 106.3h.5zM129.9 106.3h.5zM129.9 106.4h.5zM129.9 106.5h.5zM129.9 106.6h.4zM129.9 106.7h.4zM129.9 106.8h.4zM129.9 106.8h.4zM129.9 106.9h.4zM129.9 107h.4zM129.9 107.1h.4zM129.9 107.2h.3zM129.9 107.3h.3zM129.9 107.4h.3zM129.9 107.4h.3zM129.9 107.5h.3zM129.9 107.6h.3zM129.9 107.7h.3zM129.9 107.8h.2zM129.9 107.9h.2zM129.9 107.9h.2zM129.9 108h.2zM129.9 108.1h.2zM129.9 108.2h.2zM129.9 108.3h.2zM129.9 108.4h.2zM129.9 108.5h.1zM129.9 108.5h.1zM129.9 108.6h.1zM129.9 108.7h.1zM129.9 108.8h.1zM129.9 108.9h.1zM129.9 109h.1z"/>
<path d="M45.8 128.8h.2zM45.8 128.9h.3zM45.8 128.9h.4zM45.8 129h.5zM45.8 129.1h.6zM45.8 129.2h.6zM45.9 129.3h.5zM45.9 129.4h.5zM45.9 129.5h.5zM45.9 129.5h.5zM45.9 129.6h.5zM45.9 129.7h.5zM45.9 129.8h.5zM46 129.9h.4zM46 130h.4zM46 130h.4zM46 130.1h.4zM46 130.2h.4zM46 130.3h.4zM46 130.4h.4zM46 130.5h.4zM46.1 130.6h.3zM46.1 130.6h.3zM46.1 130.7h.3zM46.1 130.8h.3zM46.1 130.9h.3zM46.1 131h.3zM46.1 131.1h.3zM46.1 131.1h.3zM46.1 131.2h.3zM46.1 131.3h.3zM46.1 131.4h.3zM46.1 131.5h.3zM46.1 131.6h.3zM46.1 131.7h.3zM46.2 131.7h.2zM46.2 131.8h.2zM46.2 131.9h.2zM46.2 132h.2zM46.2 132.1h.2zM46.2 132.2h.2zM46.2 132.2h.2zM46.2 132.3h.2z"/>
<path d="M46.8 128.8h.2zM46.7 128.9h.3zM46.7 128.9h.3zM46.6 129h.4zM46.4 129.1h.6zM46.4 129.2h.6zM46.4 129.3h.6zM46.4 129.4h.5zM46.4 129.5h.5zM46.4 129.5h.5zM46.4 129.6h.5zM46.4 129.7h.5zM46.4 129.8h.5zM46.4 129.9h.5zM46.4 130h.5zM46.4 130h.4zM46.4 130.1h.4zM46.4 130.2h.4zM46.4 130.3h.4zM46.4 130.4h.4zM46.4 130.5h.4zM46.4 130.6h.4zM46.4 130.6h.4zM46.4 130.7h.4zM46.4 130.8h.3zM46.4 130.9h.3zM46.4 131h.3zM46.4 131.1h.3zM46.4 131.1h.3zM46.4 131.2h.3zM46.4 131.3h.3zM46.4 131.4h.3zM46.4 131.5h.3zM46.4 131.6h.3zM46.4 131.7h.3zM46.4 131.7h.3zM46.4 131.8h.3zM46.4 131.9h.3zM46.4 132h.3zM46.4 132.1h.3zM46.4 132.2h.3zM46.4 132.2h.2zM46.4 132.3h.2zM46.4 132.4h.2zM46.4 132.5h.2zM46.4 132.6h.2zM46.4 132.7h.2zM46.4 132.8h.2zM46.4 132.8h.2z"/>
<path d="M53.6 142.2h.6zM53.7 142.2h1.1zM53.8 142.3h1.7zM53.8 142.4h2.2zM53.8 142.5h2.8zM53.9 142.6h3.4zM54 142.7h3.9z"/>
<path d="M54 142.7h4.5zM54 142.8h3.9zM53.9 142.9h3.4zM53.8 143h2.8zM53.8 143.1h2.2zM53.8 143.2h1.7zM53.7 143.3h1.1zM53.6 143.3h.6z"/>
<path d="M58.5 152.9h4.6zM59.2 153h4zM59.8 153.1h3.4zM60.5 153.2h2.7zM61 153.2h2.3zM61.6 153.3h1.8zM62.3 153.4h1.1zM62.9 153.5h.6z"/>
<path d="M59.9 142.7h4.5zM60.5 142.8h4zM61.1 142.9h3.5zM61.8 143h2.9zM62.4 143.1h2.3zM63.1 143.2h1.7zM63.7 143.3h1.2zM64.3 143.3h.6z"/>
<path d="M62.9 152.3h.6zM62.3 152.4h1.1zM61.6 152.5h1.8zM61 152.6h2.3zM60.5 152.7h2.7zM59.8 152.7h3.4zM59.2 152.8h4z"/>
<path d="M64.3 142.2h.6zM63.7 142.2h1.2zM63.1 142.3h1.7zM62.4 142.4h2.3zM61.8 142.5h2.9zM61.1 142.6h3.5zM60.5 142.7h4z"/>
<path d="M77.6 152.3h.6zM77.7 152.4h1.1zM77.8 152.5h1.7zM77.8 152.6h2.3zM77.9 152.7h2.8zM78 152.7h3.4zM78.1 152.8h3.9z"/>
<path d="M78.1 152.9h4.4zM78.1 153h3.9zM78 153.1h3.4zM77.9 153.2h2.8zM77.8 153.2h2.3zM77.8 153.3h1.7zM77.7 153.4h1.1zM77.6 153.5h.6z"/>
<path d="M162.7 154.9h4.6zM163.5 155h3.9zM164.3 155.1h3.2zM164.9 155.2h2.7zM165.7 155.3h1.9zM166.4 155.4h1.3zM167.1 155.4h.7z"/>
<path d="M167.2 154.3h.6zM166.5 154.4h1.2zM165.9 154.5h1.7zM165.3 154.6h2.3zM164.7 154.7h2.9zM164 154.8h3.5zM163.4 154.9h4z"/>
<path d="M181.9 154.3h.6zM181.9 154.4h1.1zM182 154.5h1.7zM182 154.6h2.3zM182.1 154.7h2.8zM182.2 154.8h3.4zM182.3 154.9h3.9z"/>
<path d="M182.3 154.9h4.5zM182.3 155h3.8zM182.2 155.1h3.2zM182.1 155.2h2.6zM182 155.3h2zM181.9 155.4h1.3zM181.9 155.4h.6z"/>
<path d="M58.5 166.3h4.6zM59.2 166.4h4zM59.8 166.5h3.4zM60.5 166.5h2.7zM61 166.6h2.3zM61.6 166.7h1.8zM62.3 166.8h1.1zM62.9 166.9h.6z"/>
<path d="M62.9 165.7h.6zM62.3 165.8h1.1zM61.6 165.9h1.8zM61 165.9h2.3zM60.5 166h2.7zM59.8 166.1h3.4zM59.2 166.2h4z"/>
<path d="M107.6 165.7h.6zM107.7 165.8h1.1zM107.8 165.9h1.7zM107.8 165.9h2.3zM107.9 166h2.8zM107.9 166.1h3.4zM108 166.2h3.9z"/>
<path d="M108 166.3h4.5zM108 166.4h3.9zM107.9 166.5h3.4zM107.9 166.5h2.8zM107.8 166.6h2.3zM107.8 166.7h1.7zM107.7 166.8h1.1zM107.6 166.9h.6z"/>
</g>
<text font-size="15.6" x="102" y="270.1">Сухарь</text>
<g font-size="10.9">
<text x="80.5" y="9" transform="rotate(-180 80.5 9)">МЧ00.54.00.10</text>
<text x="120.5" y="248.5">МЧ00.54.00.10</text>
</g>
<g font-size="8.5">
<text x="43.8" y="103.2" transform="rotate(-90 43.8 103.2)">Ç</text>
<text x="127.3" y="102.9" transform="rotate(-90 127.3 102.9)">Ç</text>
</g>
<g font-size="7.8">
<text x="43.8" y="99.8" transform="rotate(-90 43.8 99.8)">3</text>
<text x="43.8" y="97" transform="rotate(-90 43.8 97)">6</text>
<text x="127.3" y="99.4" transform="rotate(-90 127.3 99.4)">1</text>
<text x="127.3" y="97.3" transform="rotate(-90 127.3 97.3)">2</text>
<text x="29.7" y="140.2">1•45Å</text>
<text x="29.7" y="149.4">3 фаски</text>
<text x="67" y="150.4">12</text>
<text x="171.2" y="152.4">12</text>
<text x="81.5" y="163.7">27</text>
<text x="192.4" y="267.5">2:1</text>
<text x="166" y="284.1">СПбГТИ(ТУ)</text>
<text x="170.9" y="291">гр. 525</text>
</g>
<g font-size="5.4">
<text x="12.8" y="46.9" transform="rotate(-90 12.8 46.9)">Перв. примен.</text>
<text x="12.8" y="103.8" transform="rotate(-90 12.8 103.8)">Справ. №</text>
<text x="12.8" y="176.7" transform="rotate(-90 12.8 176.7)">Подп. и дата</text>
<text x="12.8" y="205.8" transform="rotate(-90 12.8 205.8)">Инв. № дубл.</text>
<text x="12.8" y="231.6" transform="rotate(-90 12.8 231.6)">Взам. инв. №</text>
<text x="159.1" y="256.8">Лит.</text>
<text x="173.1" y="256.8">Масса</text>
<text x="188" y="256.8">Масштаб</text>
<text x="12.8" y="261.7" transform="rotate(-90 12.8 261.7)">Подп. и дата</text>
<text x="41.2" y="261.8">№ докум.</text>
<text x="63.6" y="261.8">Подп.</text>
<text x="21" y="266.8">Разраб.</text>
<text x="38" y="266.8">Савин</text>
<text x="21" y="271.8">Пров.</text>
<text x="21" y="276.8">Т.контр.</text>
<text x="156.9" y="276.8">Лист</text>
<text x="177.9" y="276.8">Листов</text>
<text x="198.4" y="276.8">1</text>
<text x="21" y="286.8">Н.контр.</text>
<text x="7.5" y="292.5" transform="rotate(-90 7.5 292.5)">КОМПАС-3Dv21 Учебнаяверсия©2022ООО&quot;АСКОН-Системыпроектирования&quot;, Россия. Всеправазащищены.</text>
<text x="12.8" y="290.8" transform="rotate(-90 12.8 290.8)">Инв. № подл.</text>
<text x="21" y="291.8">Утв.</text>
<text x="8.5" y="296.7">Недлякоммерческогоиспользования</text>
<text x="96" y="296.8">Копировал</text>
<text x="166" y="296.8">Формат</text>
<text x="186" y="296.8">A4</text>
</g>
<g font-size="5.3">
<text x="21.1" y="261.8">Изм.</text>
<text x="28.1" y="261.8">Лист</text>
<text x="76.1" y="261.8">Дата</text>
</g>
</svg>
